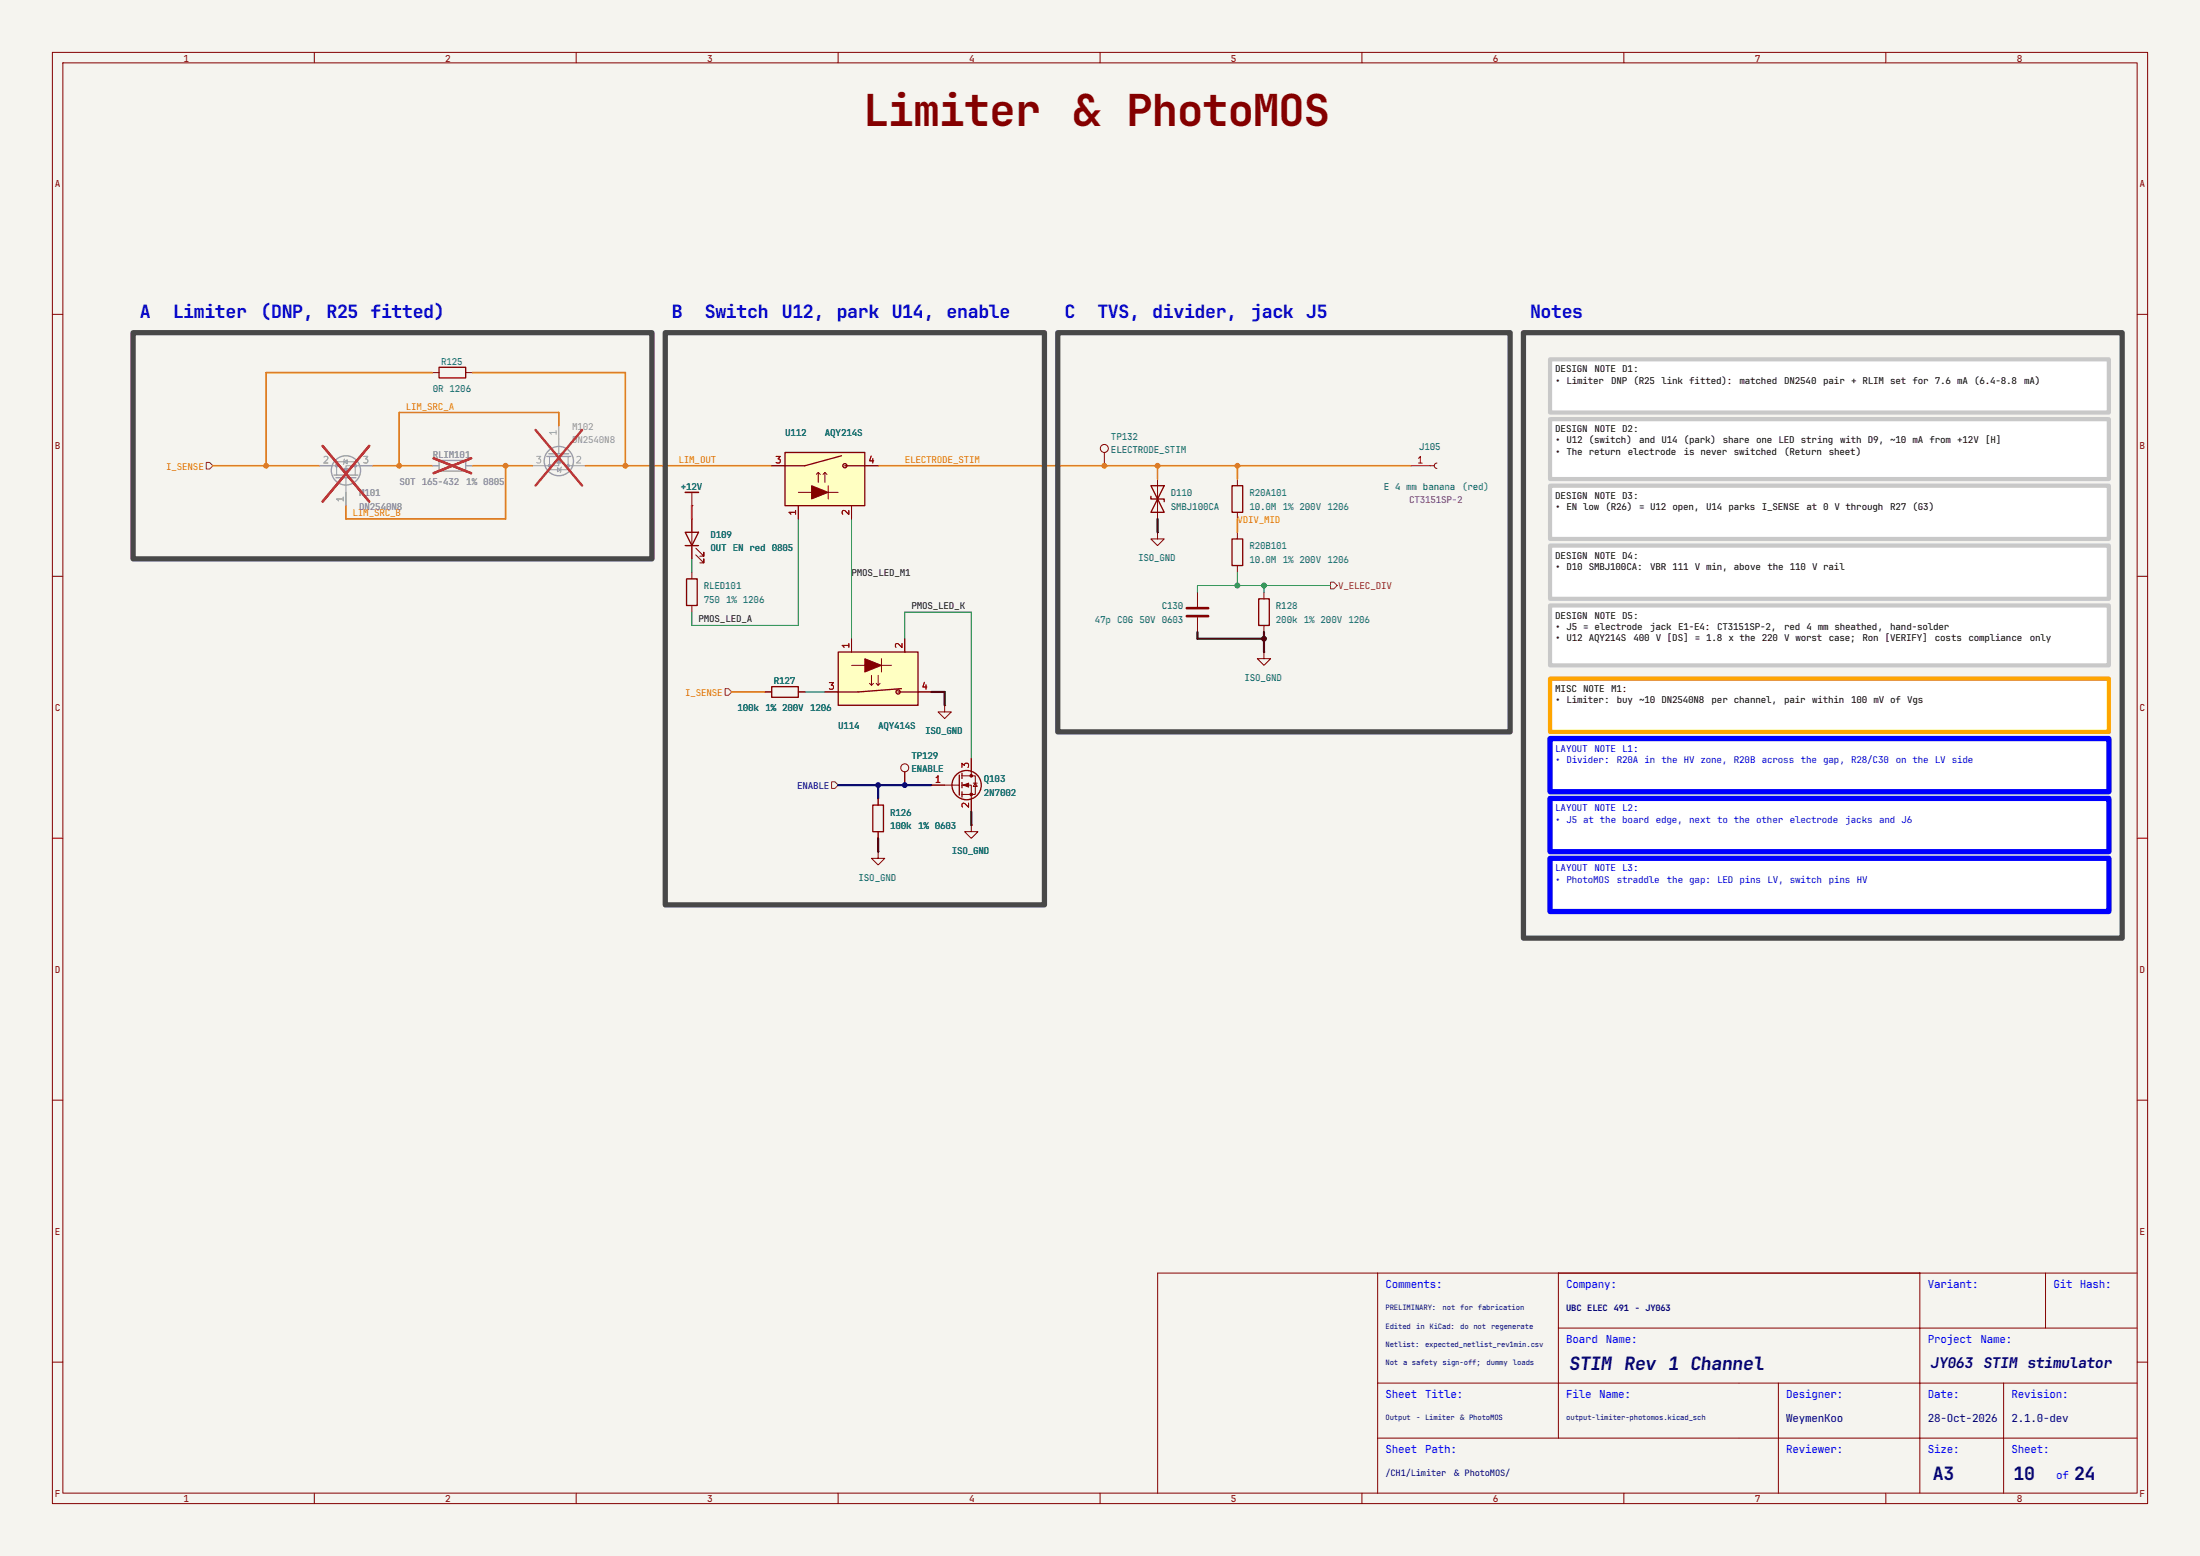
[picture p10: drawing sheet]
<svg xmlns="http://www.w3.org/2000/svg" width="420mm" height="297mm" viewBox="0 0 420 297" stroke-linecap="round" stroke-linejoin="round" font-family="sans-serif">
<path d="M0 0h420v297h-420z" fill="#f5f4ef" stroke="#f5f4ef" stroke-width=".19"/>
<g fill="none" stroke="#840000" stroke-width=".19">
<path d="M10 10h400v277h-400zM12 12h396v273h-396zM60 10v2M110 10v2M160 10v2M210 10v2M260 10v2M310 10v2M360 10v2M10 60h2M408 60h2M10 110h2"/>
<path d="M408 110h2M10 160h2M408 160h2M10 210h2M408 210h2M263 243v42M297.5 253.5h110.5M297.5 243v31.5M366.5 243v42M390.5 243v10.5M408 243h-187v42M10 260h2"/>
<path d="M263 274.5h145M263 264h145M339.5 264v21M382.5 264v21M408 260h2M60 285v2M110 285v2M160 285v2M210 285v2M260 285v2M310 285v2M360 285v2"/>
</g>
<g fill="#fff">
<path d="M295.9 163.8h106.7v10.2h-106.7z"/>
<path d="M295.9 92.7h106.7v10.2h-106.7z"/>
<path d="M295.9 68.6h106.7v10.1h-106.7z"/>
<path d="M295.9 80h106.7v11.4h-106.7z"/>
<path d="M295.9 115.6h106.7v11.4h-106.7z"/>
<path d="M295.9 104.1h106.7v10.2h-106.7z"/>
<path d="M295.9 152.4h106.7v10.2h-106.7z"/>
<path d="M295.9 129.5h106.7v10.2h-106.7z"/>
<path d="M295.9 141h106.7v10.1h-106.7z"/>
</g>
<g fill="none" stroke="#840000" stroke-width=".19">
<path d="M172.7 147.3v2.6"/>
<circle cx="172.7" cy="146.6" r=".76"/>
</g>
<path d="M83.8 87.9h5.1v2h-5.1z" fill="none" stroke="#9c9b98" stroke-width=".25"/>
<path d="M82.5 88.9h1.3M88.9 88.9h1.3" fill="none" stroke="#9c9b98" stroke-width=".19"/>
<path d="M82.8 87.5l7.1 2.8M89.9 87.5l-7.1 2.8" fill="none" stroke="#e12e31" stroke-width=".46"/>
<path d="M149.9 86.4h15.2v10.1h-15.2z" fill="#ffffc2"/>
<g fill="none" stroke="#840000" stroke-width=".25">
<path d="M83.8 70.1h5.1v2h-5.1zM149.9 86.4h15.2v10.1h-15.2zM160.7 87l-7 1.9h-3.8M161.3 88.9h3.8M219.7 92.7l2.5 5.1h-2.5l2.5-5.1zM219.7 94.7v.6h2.5v.5M235.2 92.7h2v5.1h-2zM131.1 110.5h2v5.1h-2zM235.2 102.9h2v5.1h-2zM240.3 114.3h2v5.1h-2zM183.1 148v3.8M183.6 147.6v1"/>
<path d="M183.6 149.4v1M183.6 151.1v1"/>
<circle cx="161.3" cy="88.9" r=".4"/>
<circle cx="184.5" cy="149.9" r="2.79"/>
</g>
<g fill="none" stroke="#840000" stroke-width=".19">
<path d="M82.5 71.1h1.3M88.9 71.1h1.3M132.1 96.5h.1M132.1 94v2.5M147.3 88.9h2.6M152.4 94h2.5M152.4 96.5v2.6M155.8 90.6l.4-.4 .4 .4M156.2 90.2v1.9M157.1 90.6l.4-.4 .4 .4M157.5 90.2v1.9M158.1 94h1.9"/>
<path d="M158.1 92.7v2.6M162.6 96.5v2.6M165.1 88.9h2.5M210.8 86.4v2.5M221 91.4v7.7M236.2 91.4v1.3M236.2 97.8v1.3M269.2 88.9h4.6M274.3 88.4l-.3 .1-.2 .4 .2 .4 .3 .1M132.1 109.2v1.3M132.1 115.6v1.2M221 101.6v1.3h1.2l-1.2 1.2-1.3-1.2h1.3"/>
<path d="M221 101.6h.1M228.6 113v2.8M228.6 117.9v2.8M236.2 101.6v1.3M236.2 108v1.2M241.3 113v1.3M241.3 119.4v1.3M180.3 134.6v1.3h1.3l-1.3 1.3-1.2-1.3h1.2M180.3 134.6h.1M241.3 124.5v1.2h1.3l-1.3 1.3-1.3-1.3h1.3M241.3 124.5h.1M177.8 149.9h5.3"/>
<path d="M183.6 148.1h2.6v3.5h-2.6M183.6 149.9h1.8v5M185.4 144.8v3.3M185.8 149.5h.8M186.2 149.5l.4 .6h-.8z"/>
<circle cx="210.8" cy="85.6" r=".76"/>
</g>
<g fill="#840000" stroke="#840000" stroke-width=".19">
<path d="M154.9 92.7l3.2 1.3-3.2 1.3z"/>
<path d="M183.9 149.9l1-.4v.7z"/>
<circle cx="185.4" cy="148.1" r=".25"/>
<circle cx="185.4" cy="151.6" r=".25"/>
</g>
<g fill="none" stroke="#9c9b98" stroke-width=".25">
<path d="M63.8 90.7h4.5M64.1 91.2h3.8M104.4 87.1h4.6M104.8 86.6h3.8"/>
<circle cx="66" cy="89.8" r="2.79"/>
<circle cx="106.7" cy="88" r="2.79"/>
</g>
<path d="M61 88.9h3.3M64.3 90.7v-2.6h3.5v2.6M65.7 88.1l.6-.3v.7zM65.8 87.6l-.3 1M66 91.2v5.3M71.1 88.9h-5.1v1.8M104.9 87.1v2.6h3.6v-2.6M106.4 89.3l.7 .4-.7 .3zM106.7 87.1v1.8h-5.1M106.7 81.3v5.3M107.2 89.2l-.3 1M108.5 88.9h3.3" fill="none" stroke="#9c9b98" stroke-width=".19"/>
<g fill="#9c9b98" stroke="#9c9b98" stroke-width=".19">
<path d="M65.7 89.4h.7l-.4 1z"/>
<path d="M106.7 87.4l.4 1h-.8z"/>
<circle cx="64.3" cy="88.9" r=".25"/>
<circle cx="67.8" cy="88.9" r=".25"/>
<circle cx="108.5" cy="88.9" r=".25"/>
<circle cx="104.9" cy="88.9" r=".25"/>
</g>
<path d="M61.6 85.1l8.9 10.6M70.5 85.1l-8.9 10.6M102.2 82.1l8.9 10.6M111.1 82.1l-8.9 10.6" fill="none" stroke="#e12e31" stroke-width=".46"/>
<path d="M130.8 94h2.5" fill="none" stroke="#840000" stroke-width=".3"/>
<path d="M226.6 116.1h4M226.6 117.6h4" fill="none" stroke="#840000" stroke-width=".51"/>
<path d="M160 124.5h15.3v10.1h-15.3z" fill="#ffffc2"/>
<g fill="none" stroke="#840000" stroke-width=".25">
<path d="M130.8 101.6h2.5l-1.2 2.5zM130.8 104.1h2.5M147.3 131.1h5.1v2h-5.1zM160 124.5h15.3v10.1h-15.3zM171.4 132.1h3.9M172.1 131.4l-8.3 .7h-3.8M166.6 153.7h2.1v5.1h-2.1z"/>
<circle cx="171.4" cy="132.1" r=".4"/>
</g>
<g fill="none" stroke="#840000" stroke-width=".19">
<path d="M132.1 96.5h.1M132.1 99.1v7.6M147.3 88.9h2.6M152.4 96.5v2.6M162.6 96.5v2.6M165.1 88.9h2.5M132.8 105.9l1.6 1.5v-.7v.7h-.8M132.8 104.6l1.6 1.6v-.8v.8h-.8M146 132.1h1.3M152.4 132.1h1.3M157.5 132.1h2.5M162.6 127h2.5"/>
<path d="M162.6 121.9v2.6M166 130.4l.4 .4 .4-.4M166.4 128.9v1.9M167.3 130.4l.3 .4 .4-.4M167.6 128.9v1.9M168.3 127h1.9M168.3 125.7v2.6M172.7 121.9v2.6M175.3 132.1h2.5M180.3 134.6h.1M167.6 152.4v1.3M167.6 158.8v1.2"/>
<path d="M172.7 147.3v2.6M177.8 149.9h2.5M185.4 157.5v1.3h1.3l-1.3 1.2-1.3-1.2h1.3M185.4 157.5h.1M185.4 144.8v2.5M185.4 152.4v2.5M167.6 162.6v1.2h1.3l-1.3 1.3-1.2-1.3h1.2M167.6 162.6h.1"/>
</g>
<path d="M165.1 125.7l3.2 1.3-3.2 1.3z" fill="#840000" stroke="#840000" stroke-width=".19"/>
<path d="M39.4 88.3h.6l.6 .6-.6 .6h-.6zM254 111.1h.6l.7 .7-.7 .6h-.6zM138.4 131.4h.7l.6 .7-.6 .6h-.7zM158.7 149.2h.7l.6 .7-.6 .6h-.7z" fill="none" stroke="#725600" stroke-width=".19"/>
<path d="M152.4 99.1v20.3h-20.3v-2.6M162.6 99.1v22.8M132.1 106.7v2.5M236.2 109.2v2.6M241.3 111.8v1.2M254 111.8h-25.4v1.2M153.7 132.1h3.8M172.7 121.9v-5.1h12.7v28" fill="none" stroke="#009600" stroke-width=".19"/>
<path d="M221 99.1v2.5M177.8 132.1h2.5v2.5M228.6 120.7v1.2h12.7M241.3 120.7v3.8M185.4 154.9v2.6M167.6 160v2.6" fill="none" stroke="#000" stroke-width=".41"/>
<path d="M160 149.9h17.8M167.6 149.9v2.5" fill="none" stroke="#000084" stroke-width=".41"/>
<path d="M132.1 96.5v2.6" fill="none" stroke="#ff00ab" stroke-width=".41"/>
<g fill="none" stroke="#e67800" stroke-width=".3">
<path d="M82.5 71.1h-31.7v17.8M90.2 71.1h29.2v17.8M40.6 88.9h20.4M71.1 88.9h11.4M90.2 88.9h11.4M96.5 88.9v10.2h-30.5v-2.6M106.7 81.3v-2.6h-30.5v10.2M111.8 88.9h35.5M167.6 88.9h101.6M221 88.9v2.5M236.2 88.9v2.5M236.2 99.1v2.5"/>
<path d="M139.7 132.1h6.3"/>
</g>
<path d="M295.9 152.4h106.7v10.2h-106.7zM295.9 141h106.7v10.1h-106.7zM295.9 163.8h106.7v10.2h-106.7z" fill="none" stroke="#00f" stroke-width="1"/>
<path d="M295.9 68.6h106.7v10.1h-106.7zM295.9 92.7h106.7v10.2h-106.7zM295.9 80h106.7v11.4h-106.7zM295.9 115.6h106.7v11.4h-106.7zM295.9 104.1h106.7v10.2h-106.7z" fill="none" stroke="#c8c8c8" stroke-width=".8"/>
<path d="M295.9 129.5h106.7v10.2h-106.7z" fill="none" stroke="#ffa500" stroke-width=".8"/>
<path d="M25.4 63.5h99.1v43.2h-99.1zM127 63.5h72.4v109.2h-72.4zM201.9 63.5h86.4v76.2h-86.4zM290.8 63.5h114.3v115.6h-114.3z" fill="none" stroke="#484848" stroke-width="1"/>
<path d="M61 88.9h2.5M66 94v2.5M68.6 88.9h2.5M82.5 88.9h1.3M88.9 88.9h1.3" fill="none" stroke="#9c9b98" stroke-width=".19"/>
<path d="M61.6 85.1l8.9 10.6M70.5 85.1l-8.9 10.6M82.8 87.5l7.1 2.8M89.9 87.5l-7.1 2.8" fill="none" stroke="#e12e31" stroke-width=".46"/>
<g fill="#e67800" stroke="#e67800" stroke-width=".19">
<circle cx="210.8" cy="88.9" r=".46"/>
<circle cx="221" cy="88.9" r=".46"/>
<circle cx="236.2" cy="88.9" r=".46"/>
<circle cx="50.8" cy="88.9" r=".46"/>
<circle cx="96.5" cy="88.9" r=".46"/>
<circle cx="119.4" cy="88.9" r=".46"/>
<circle cx="76.2" cy="88.9" r=".46"/>
</g>
<g fill="#009600" stroke="#009600" stroke-width=".19">
<circle cx="236.2" cy="111.8" r=".46"/>
<circle cx="241.3" cy="111.8" r=".46"/>
</g>
<circle cx="241.3" cy="121.9" r=".46" fill="#000" stroke="#000" stroke-width=".19"/>
<g fill="#000084" stroke="#000084" stroke-width=".19">
<circle cx="172.7" cy="149.9" r=".46"/>
<circle cx="167.6" cy="149.9" r=".46"/>
</g>
<g font-size="8.4" fill="#840000">
<text x="164.7" y="24.1">Limiter</text>
<text x="205" y="24.1">&amp; PhotoMOS</text>
</g>
<g font-size="3.5" fill="#0000c2">
<text x="26.7" y="60.7">A</text>
<text x="33" y="60.7">Limiter</text>
<text x="49.7" y="60.7">(DNP,</text>
<text x="62.3" y="60.7">R25 fitted)</text>
<text x="128.3" y="60.7">B</text>
<text x="134.6" y="60.7">Switch</text>
<text x="149.3" y="60.7">U12, park U14, enable</text>
<text x="203.2" y="60.7">C</text>
<text x="209.5" y="60.7">TVS, divider,</text>
<text x="238.9" y="60.7">jack J5</text>
<text x="292.1" y="60.7">Notes</text>
</g>
<g font-size="3.5" fill="#00007f">
<text x="299.5" y="261.5">STIM Rev 1 Channel</text>
<text x="369" y="282.5">A3</text>
<text x="384.4" y="282.5">10</text>
<text x="396" y="282.5">24</text>
</g>
<g font-size="2.8" fill="#00007f">
<text x="368.5" y="261.2">JY063</text>
<text x="378.6" y="261.2">STIM stimulator</text>
</g>
<g font-size="2.1" fill="#00f">
<text x="264.5" y="245.9">Comments:</text>
<text x="299" y="245.9">Company:</text>
<text x="368" y="245.9">Variant:</text>
<text x="392" y="245.9">Git Hash:</text>
<text x="299" y="256.4">Board</text>
<text x="306.6" y="256.4">Name:</text>
<text x="368" y="256.4">Project</text>
<text x="378.1" y="256.4">Name:</text>
<text x="264.5" y="266.9">Sheet</text>
<text x="272.1" y="266.9">Title:</text>
<text x="299" y="266.9">File Name:</text>
<text x="341" y="266.9">Designer:</text>
<text x="368" y="266.9">Date:</text>
<text x="384" y="266.9">Revision:</text>
<text x="264.5" y="277.4">Sheet</text>
<text x="272.1" y="277.4">Path:</text>
<text x="341" y="277.4">Reviewer:</text>
<text x="368" y="277.4">Size:</text>
<text x="384" y="277.4">Sheet:</text>
<text x="392.5" y="282.4">of</text>
</g>
<g font-size="2.1" fill="#00007f">
<text x="341" y="271.4">WeymenKoo</text>
<text x="368" y="271.4">28-Oct-2026</text>
<text x="384" y="271.4">2.1.0-dev</text>
</g>
<g font-size="1.8" fill="#840000">
<text x="35" y="11.8">1</text>
<text x="85" y="11.8">2</text>
<text x="135" y="11.8">3</text>
<text x="185" y="11.8">4</text>
<text x="235" y="11.8">5</text>
<text x="285" y="11.8">6</text>
<text x="335" y="11.8">7</text>
<text x="385" y="11.8">8</text>
<text x="10.5" y="35.8">A</text>
<text x="408.4" y="35.8">A</text>
<text x="10.5" y="85.8">B</text>
<text x="408.4" y="85.8">B</text>
<text x="10.5" y="135.8">C</text>
<text x="408.4" y="135.8">C</text>
<text x="10.5" y="185.8">D</text>
<text x="408.4" y="185.8">D</text>
<text x="10.5" y="235.8">E</text>
<text x="408.4" y="235.8">E</text>
<text x="10.5" y="285.8">F</text>
<text x="35" y="286.8">1</text>
<text x="85" y="286.8">2</text>
<text x="135" y="286.8">3</text>
<text x="185" y="286.8">4</text>
<text x="235" y="286.8">5</text>
<text x="285" y="286.8">6</text>
<text x="335" y="286.8">7</text>
<text x="385" y="286.8">8</text>
<text x="408.4" y="285.8">F</text>
</g>
<g font-size="1.8" fill="#006464">
<text x="84.2" y="69.6">R125</text>
<text x="82.6" y="74.8">0R 1206</text>
<text x="149.9" y="83.3">U112</text>
<text x="157.5" y="83.3">AQY214S</text>
<text x="212.1" y="83.9">TP132</text>
<text x="212.1" y="86.5">ELECTRODE_STIM</text>
<text x="270.9" y="85.8">J105</text>
<text x="129.9" y="93.5">+12V</text>
<text x="223.5" y="94.7">D110</text>
<text x="238.5" y="94.7">R20A101</text>
<text x="264.2" y="93.5">E 4 mm banana</text>
<text x="279.1" y="93.5">(red)</text>
<text x="223.5" y="97.3">SMBJ100CA</text>
<text x="238.5" y="97.3">10.0M</text>
<text x="244.9" y="97.3">1% 200V 1206</text>
<text x="135.6" y="105.3">OUT EN red 0805</text>
<text x="135.6" y="102.7">D109</text>
<text x="217.2" y="107.2">ISO_GND</text>
<text x="238.5" y="107.4">10.0M</text>
<text x="238.5" y="104.9">R20B101</text>
<text x="244.9" y="107.4">1% 200V 1206</text>
<text x="134.4" y="112.5">RLED101</text>
<text x="134.4" y="115">750 1% 1206</text>
<text x="209" y="118.9">47p C0G 50V 0603</text>
<text x="221.8" y="116.3">C130</text>
<text x="243.6" y="118.9">200k 1% 200V 1206</text>
<text x="243.6" y="116.3">R128</text>
<text x="147.7" y="130.5">R127</text>
<text x="237.6" y="130">ISO_GND</text>
<text x="140.8" y="135.7">100k 1% 200V 1206</text>
<text x="160" y="139.2">U114</text>
<text x="167.6" y="139.2">AQY414S</text>
<text x="176.6" y="140.2">ISO_GND</text>
<text x="174" y="144.9">TP129</text>
<text x="174" y="147.4">ENABLE</text>
<text x="187.8" y="149.3">Q103</text>
<text x="169.9" y="155.7">R126</text>
<text x="187.8" y="151.9">2N7002</text>
<text x="169.9" y="158.2">100k 1% 0603</text>
<text x="181.7" y="163.1">ISO_GND</text>
<text x="163.9" y="168.1">ISO_GND</text>
</g>
<g font-size="1.8">
<text x="296.9" y="71.1">DESIGN</text>
<text x="304.4" y="71.1">NOTE D1:</text>
<text x="296.9" y="73.2">• Limiter</text>
<text x="307.6" y="73.2">DNP (R25 link fitted):</text>
<text x="332.1" y="73.2">matched</text>
<text x="340.6" y="73.2">DN2540</text>
<text x="348.1" y="73.2">pair + RLIM set for 7.6 mA (6.4-8.8</text>
<text x="386.4" y="73.2">mA)</text>
<text x="296.9" y="82.5">DESIGN</text>
<text x="304.4" y="82.5">NOTE D2:</text>
<text x="296.9" y="84.6">• U12 (switch)</text>
<text x="296.9" y="86.8">• The return</text>
<text x="310.8" y="86.8">electrode</text>
<text x="312.9" y="84.6">and U14 (park)</text>
<text x="321.4" y="86.8">is never</text>
<text x="328.9" y="84.6">share</text>
<text x="331" y="86.8">switched</text>
<text x="335.3" y="84.6">one LED string</text>
<text x="340.6" y="86.8">(Return</text>
<text x="349.1" y="86.8">sheet)</text>
<text x="351.3" y="84.6">with D9, ~10 mA from +12V [H]</text>
<text x="296.9" y="95.2">DESIGN</text>
<text x="304.4" y="95.2">NOTE D3:</text>
<text x="296.9" y="97.3">• EN low (R26)</text>
<text x="312.9" y="97.3">= U12 open,</text>
<text x="325.7" y="97.3">U14 parks</text>
<text x="336.3" y="97.3">I_SENSE</text>
<text x="344.9" y="97.3">at 0 V through</text>
<text x="360.9" y="97.3">R27 (G3)</text>
<text x="296.9" y="106.6">DESIGN</text>
<text x="304.4" y="106.6">NOTE D4:</text>
<text x="296.9" y="108.8">• D10 SMBJ100CA:</text>
<text x="315" y="108.8">VBR 111 V min, above</text>
<text x="337.4" y="108.8">the 110 V rail</text>
<text x="296.9" y="118.1">DESIGN</text>
<text x="304.4" y="118.1">NOTE D5:</text>
<text x="296.9" y="120.2">• J5 = electrode</text>
<text x="296.9" y="122.3">• U12 AQY214S</text>
<text x="311.8" y="122.3">400 V [DS] = 1.8 x the 220 V worst</text>
<text x="315" y="120.2">jack E1-E4:</text>
<text x="327.8" y="120.2">CT3151SP-2,</text>
<text x="340.6" y="120.2">red 4 mm sheathed,</text>
<text x="349.1" y="122.3">case;</text>
<text x="355.5" y="122.3">Ron [VERIFY]</text>
<text x="360.9" y="120.2">hand-solder</text>
<text x="369.4" y="122.3">costs</text>
<text x="375.8" y="122.3">compliance</text>
<text x="387.5" y="122.3">only</text>
<text x="296.9" y="132">MISC NOTE M1:</text>
<text x="296.9" y="134.2">• Limiter:</text>
<text x="308.6" y="134.2">buy ~10 DN2540N8</text>
<text x="326.8" y="134.2">per channel,</text>
<text x="340.6" y="134.2">pair within</text>
<text x="353.4" y="134.2">100 mV of Vgs</text>
</g>
<g font-size="1.8" fill="#e67800">
<text x="77.5" y="78.2">LIM_SRC_A</text>
<text x="31.7" y="89.6">I_SENSE</text>
<text x="129.5" y="88.3">LIM_OUT</text>
<text x="172.7" y="88.3">ELECTRODE_STIM</text>
<text x="67.3" y="98.5">LIM_SRC_B</text>
<text x="236.2" y="99.8">VDIV_MID</text>
<text x="130.8" y="132.8">I_SENSE</text>
</g>
<g font-size="1.8" fill="#939391">
<text x="109.2" y="82">M102</text>
<text x="82.6" y="87.4">RLIM101</text>
<text x="109.2" y="84.6">DN2540N8</text>
<text x="68.6" y="94.7">M101</text>
<text x="76.2" y="92.6">SOT 165-432</text>
<text x="89" y="92.6">1% 0805</text>
<text x="68.6" y="97.3">DN2540N8</text>
</g>
<text font-size="1.8" fill="#840084" x="269" y="96">CT3151SP-2</text>
<g font-size="1.8" fill="#0f0f0f">
<text x="162.6" y="109.9">PMOS_LED_M1</text>
<text x="133.3" y="118.8">PMOS_LED_A</text>
<text x="174" y="116.3">PMOS_LED_K</text>
</g>
<text font-size="1.8" fill="#725600" x="255.5" y="112.5">V_ELEC_DIV</text>
<g font-size="1.8" fill="#00f">
<text x="296.9" y="143.5">LAYOUT</text>
<text x="304.4" y="143.5">NOTE L1:</text>
<text x="296.9" y="145.6">• Divider:</text>
<text x="308.6" y="145.6">R20A in the HV zone,</text>
<text x="331" y="145.6">R20B across</text>
<text x="343.8" y="145.6">the gap, R28/C30</text>
<text x="361.9" y="145.6">on the LV side</text>
<text x="296.9" y="154.9">LAYOUT</text>
<text x="304.4" y="154.9">NOTE L2:</text>
<text x="296.9" y="157">• J5 at the board</text>
<text x="316.1" y="157">edge,</text>
<text x="322.5" y="157">next to the other</text>
<text x="341.7" y="157">electrode</text>
<text x="352.3" y="157">jacks</text>
<text x="358.7" y="157">and J6</text>
<text x="296.9" y="166.3">LAYOUT</text>
<text x="304.4" y="166.3">NOTE L3:</text>
<text x="296.9" y="168.5">• PhotoMOS</text>
<text x="308.6" y="168.5">straddle</text>
<text x="318.2" y="168.5">the gap: LED pins LV, switch</text>
<text x="349.1" y="168.5">pins HV</text>
</g>
<text font-size="1.8" fill="#000084" x="152.2" y="150.6">ENABLE</text>
<g font-size="1.7" fill="#00007f">
<text x="299" y="250.2">UBC ELEC 491 - JY063</text>
<text x="264.5" y="281.7">/CH1/Limiter</text>
<text x="277.6" y="281.7">&amp; PhotoMOS/</text>
</g>
<g font-size="1.4" fill="#00007f">
<text x="264.5" y="250.1">PRELIMINARY:</text>
<text x="275.4" y="250.1">not for fabrication</text>
<text x="264.5" y="253.6">Edited</text>
<text x="264.5" y="257.1">Netlist:</text>
<text x="270.4" y="253.6">in KiCad:</text>
<text x="272.1" y="257.1">expected_netlist_rev1min.csv</text>
<text x="278.8" y="253.6">do not regenerate</text>
<text x="264.5" y="260.6">Not a safety</text>
<text x="275.4" y="260.6">sign-off;</text>
<text x="283.8" y="260.6">dummy</text>
<text x="288.8" y="260.6">loads</text>
<text x="264.5" y="271.1">Output</text>
<text x="270.4" y="271.1">- Limiter</text>
<text x="278.8" y="271.1">&amp; PhotoMOS</text>
<text x="299" y="271.1">output-limiter-photomos.kicad_sch</text>
</g>
<g font-size="1.3" fill="#a5a4a2">
<text x="106.5" y="83.3" transform="rotate(-90 106.5 83.3)">1</text>
<text x="61.5" y="88.8">2</text>
<text x="69.1" y="88.8">3</text>
<text x="102.1" y="88.8">3</text>
<text x="109.8" y="88.8">2</text>
<text x="65.9" y="96" transform="rotate(-90 65.9 96)">1</text>
</g>
<g font-size="1.3" fill="#a90000">
<text x="147.9" y="88.8">3</text>
<text x="165.6" y="88.8">4</text>
<text x="270.4" y="88.8">1</text>
<text x="152.3" y="98.5" transform="rotate(-90 152.3 98.5)">1</text>
<text x="162.4" y="98.5" transform="rotate(-90 162.4 98.5)">2</text>
<text x="162.4" y="123.9" transform="rotate(-90 162.4 123.9)">1</text>
<text x="172.6" y="123.9" transform="rotate(-90 172.6 123.9)">2</text>
<text x="158" y="131.9">3</text>
<text x="175.8" y="131.9">4</text>
<text x="178.3" y="149.7">1</text>
<text x="185.3" y="146.8" transform="rotate(-90 185.3 146.8)">3</text>
<text x="185.3" y="154.4" transform="rotate(-90 185.3 154.4)">2</text>
</g>
</svg>
